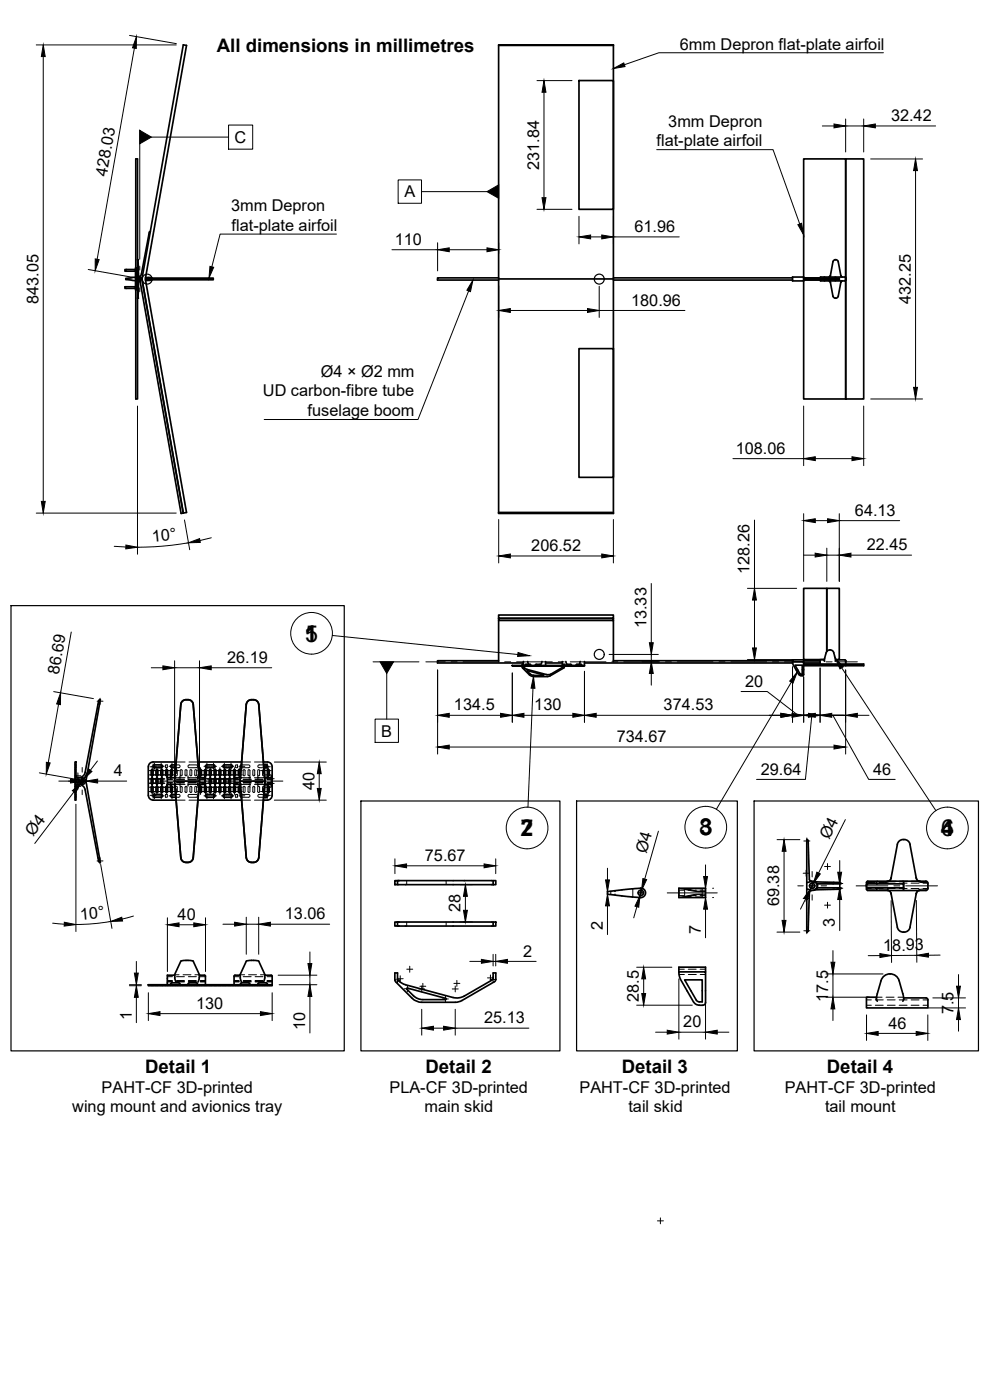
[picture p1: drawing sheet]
<svg xmlns="http://www.w3.org/2000/svg" width="297mm" height="420mm" viewBox="0 0 297 420" stroke-linecap="round" stroke-linejoin="round" font-family="sans-serif">
<!-- layer: Visible -->
<g fill="none" stroke="#000" stroke-width=".51">
<path d="M55 13.5l1 .1-12.4 70.1 12.4 70.1-1 .2-12.4-70.3zM149.6 13.5h34.4v.1h-34.4zM149.6 13.6v140.2M184 13.6v140.2M173.7 24.2h10.3v38.6h-10.3zM253.7 47.7h5.4v72h-5.4zM41.3 77.9l.4 5.2M45.1 69.5h.1M45.1 69.5l-.3 .2-2.3 12.5a1.17 1.17 0 0 1-1.2 .9M39.6 83.4l-1.9 .1v.4l1.9 .2M39.6 84.1l1.1 .1M40.7 80.4h.1v6.7h-.1z"/>
<path d="M40.7 86.1h-3.2v.5h3.2M40.7 80.9h-3.2v.5h3.2M40.7 83.2l-1.1 .1M40.7 80.4v-32.7h.6v35.4M40.8 83.5h.6v.5h-.6M40.8 80.9h.4v.5h-.4M40.8 86.1h.4v.5h-.4M40.9 82.8l.1 .3 1.2 .1 .4 .5M41.3 84.3v35.4h-.6v-32.6M41.3 84.3l.8 .3M41.7 84.4l-.4 5.1M41.9 83.8l.1 .1"/>
<path d="M42 84.1l12.3 70 .7-.1M42 84.3l-1 .1-.1 .2M42.1 83.8h-.2M42.6 83.7l-.4 .1M42.6 83.7l12.4 70.3M43.6 83.5h20.4v.5h-20.4M43.7 83.2l1.7 .1 .1 .2M45.4 84.1l-1.7 .1M45.5 84l-.1 .1M149.6 83.4h-18.3v.7h18.3M149.6 83.7h34.4M184 83.4h53.8"/>
<path d="M184 84.1h53.8M241.1 83.5h7v.5h-7zM241.1 83.5v-.4h-3.3v1.2h3.3v-.3M246.1 83.3v.2M246.1 84v.1M246.1 83.4h-5v-35.7h12.6v72M246.1 84.1h-5v35.6h12.6M246.1 84.1l.1 .2h7.3M247.3 84l.1 .3M247.4 83.2l-.1 .3M248.1 83.5h3.7v.5h-3.7zM248.7 84.3l.4 .4"/>
<path d="M249.1 82.7l-.4 .4M249.2 82.7l.7-4.2a.82 .82 0 0 1 .8-.6 .82 .82 0 0 1 .8 .6l.8 4.2 .4 .4M249.2 84.7h.1M249.2 84.7l.7 4.2a.82 .82 0 0 0 .8 .6 .82 .82 0 0 0 .8-.6l.8-4.2M250.6 83.2l.1 .3M250.7 84l-.1 .3M252.3 84.7h.1M252.7 84.3l-.4 .4M253.5 83.1h-7.3l-.1 .2M253.5 83.1l.2 .3v.7M253.7 84l-.2 .3M173.7 104.6h10.3v38.7h-10.3z"/>
<path d="M149.6 153.8h34.4v.2h-34.4zM149.6 154l34.4 .1zM149.6 198.3h-18.3v.7h25.7M149.6 184.6h34.4v1h-34.4zM149.6 186.2v12.4M153.7 199.7h21.7v.2h-21.7zM156.7 199.9l.1 .6M157 198.5v.9M157 199.9l.1 .4 .9 .6 6 1.5 1.4-.1M157 199.4v.3M157 199.4h-.3v.3M157.6 199.7l.2-.3h1.2l.3 .3"/>
<path d="M158.3 198.5l.3 .7M160.6 199.7l.3-.3h1.2l.2 .3M162.6 198.5l-.2 .7M163.7 198.5v1.2M163.7 199h5M168.7 198.5v1.2M169 199.9l-.2 .4-3.4 2M169 199.7v-.3h.3v.3M169.3 199.9l-.2 .6-4.5 2.5h-4.5l-1.2-.5M169.8 198.5l.2 .7M169.8 199.7l.2-.3h1.3l.2 .3M172.9 199.7l.2-.3h1.2l.2 .3"/>
<path d="M174.1 198.5l-.3 .7M175.4 198.5v1.2M175.4 199h62.4M184 186.2h-34.4v-.6h34.4v13M184 198.3h53.8M237.8 198.6l.2 .9 1.6 2.9 .8 .4M237.8 198.6h3.3v3.9l-.3 .3M237.8 198.6v-.6h3.3v.6M241.1 199.3h12.6v.5h-12.6zM241.1 198.3h5M241.1 199h5M246.1 198v1.3"/>
<path d="M246.2 198h1.1h-6.2v-21.4h7v18.9v-18.9h3.7v21.4h-1.1M247.4 197.5v1M247.9 195.9l-.5 1.6M249 195.1h.1M249 195a1.17 1.17 0 0 0-1.1 .9M249 195a1.17 1.17 0 0 1 1.2 .9M250.1 195.9l.6 2.1M250.7 198l-.1 .5M250.7 198h2.8M253.5 198l.2 .3M253.7 198.8v-.5v1M253.7 199.3h5.4v.5h-5.4z"/>
<path d="M29.6 210.4l-4 21.4-.7 1.1-1.3 .5M30.1 210l-4.4 24.4M30.1 210l-.5 .3M156.8 200.5l2.1 2.1M163 202.7l-4.8-1.4 .8 .9 .9 .5h3.1M240 202.1l.7 .3v-2.8h-2.2l1.5 2.6M240.3 202.8h.5M22.5 228.7h.3v11.4h-.3zM22.8 232.8l.4 .6h1.4M22.8 234.8h.9M22.8 234h.9M23.6 235.4l1.3 .5 .7 1.1 4 21.5"/>
<path d="M23.7 234v.8M24.6 235.4h-1.4l-.4 .6M24.6 233.4a1.01 1.01 0 0 1 1.1 1 1.01 1.01 0 0 1-1.1 1M25.8 234.4l4.3 24.4M45.4 231.1l.4-.1 .1 .3v1.2l-.3 .3-.2-.3zM45.4 236.1l.4-.1 .1 .3v1.2l-.3 .3-.2-.2zM45.5 233.5l.4 .3v1.2l-.3 .3-.2-.2zM46 229.7l.4-.1 2-.1 .4 .5-.4 .4h-2l-.4-.2zM46.4 238.4h1.9M46.4 238.4l-.5 .4 .5 .5 2.2-.1 .1-.6-.3-.2M46.9 236.1l.4-.1 .1 .3v1.2l-.3 .3-.3-.2zM46.9 231.1h.5v1.4l-.3 .3-.3-.3z"/>
<path d="M47 233.5l.4 .3v1.2l-.3 .3-.3-.2zM48.3 236.1l.4-.1 .1 .3v1.2l-.3 .3-.2-.2zM48.3 231.1l.4-.1 .1 .3v1.2l-.3 .3-.2-.3zM48.4 233.5h.3l.1 .3v1.2l-.3 .3-.2-.2zM49.8 236.1l.4-.1 .1 .3v1.2l-.3 .3-.3-.2zM49.8 231.1l.4-.1 .1 .3v1.2l-.3 .3-.3-.3zM50.2 232.8v.6M50.2 235.4v.6M50.2 233.4v2h2.2M50.2 233.4h2.2M51.2 232.8v.6h.4M51.2 236.1l.4-.1 .2 .3v1.2l-.3 .3-.3-.2z"/>
<path d="M51.2 231.1h.5l.1 1.4-.3 .3-.3-.3zM51.6 235.4h-.4v.6M51.6 238.4h1.1M51.6 238.4l-.4 .2 .2 .6 1.4 .1M52.4 234.4l1.9-23a1.92 1.92 0 0 1 1.8-1.4 1.92 1.92 0 0 1 1.9 1.4l1.8 23M52.4 234.4l.1 1M52.4 233.4l1.9-22.1 .4-.9 1-.4 1.5 .2 .5 .5 .3 .6 1.8 22.1M52.4 235.4l1.9 22.1 .4 .9 1 .4 1.5-.2 .5-.5 .3-.6 1.8-22.1M52.5 233.4l-.1 1M52.6 237.5v.1M52.6 231.2v.1M52.8 229.6l-1.2-.1-.4 .5 .2 .3 1.3 .1"/>
<path d="M52.8 228.7h-6.9a1.46 1.46 0 0 0-1.4 1.4v8.6a1.43 1.43 0 0 0 1.4 1.4h6.9M59.4 228.7h13.1M59.8 233.4h1.6l.3 .3M59.8 233.4l.1 1M59.8 234.4h-7.4l1.9 23a1.58 1.58 0 0 0 1.5 1.4M59.8 234.4l-1.8 23a1.57 1.57 0 0 1-1.6 1.4M59.9 234.4l-.1 1M59.9 231.3v1.3M59.9 236.3v1.3M59.9 236.3l.3-.3 .3 .3-.1 1.4-.4 .1-.1-.3M59.9 231.3l.1-.3 .4 .1 .1 1.4-.3 .3-.3-.3M61.4 236.1l.4-.1 .1 .3v1.3l-.3 .2-.3-.3z"/>
<path d="M61.4 231.1l.4-.1 .1 .3v1.3l-.3 .2-.3-.3zM61.6 232.8v3.2M61.7 235.1l-.3 .3h-1.6M61.7 229.7l.4-.1 2-.1 .4 .5-.4 .4h-2l-.4-.2zM62.1 238.4h2M62.1 238.4l-.4 .4 .4 .5 2.2-.1 .2-.6-.4-.2M62.8 236.1l.4-.1 .2 .3v1.2l-.3 .3-.3-.2zM62.8 231.1l.4-.1 .2 .3v1.2l-.3 .3-.3-.3zM62.9 233.5l.5 .3v1.2l-.3 .3-.3-.2zM64.2 231.3v1.3M64.2 233.8v1.3M64.2 236.3v1.3"/>
<path d="M64.3 236.3l.2-.3 .3 .3v1.4l-.4 .1-.1-.3M64.3 233.8l.2-.3 .3 .1v1.5l-.3 .2-.2-.3M64.3 231.3l.1-.3 .4 .1v1.4l-.3 .3-.2-.3M65.7 236.1l.4-.1 .2 .3v1.2l-.3 .3-.3-.2zM65.7 231.1l.4-.1 .2 .3v1.2l-.3 .3-.3-.3zM66.3 233.8v1.3M66.3 233.8l-.2-.3-.4 .1v1.5l.3 .2 .3-.3M66.9 229.7l.4-.1 2-.1 .5 .5-.5 .4h-2l-.4-.2zM67.2 236.1l.4-.1 .1 .3v1.2l-.3 .3-.3-.2zM67.2 231.1h.5v1.4l-.3 .3-.2-.3zM67.3 233.5l.4 .3v1.2l-.3 .3-.3-.2zM67.3 238.4h2"/>
<path d="M67.3 238.4l-.4 .4 .4 .5 2.3-.1 .1-.6-.4-.2M68.7 236.1l.4-.1 .1 .3v1.2l-.3 .3-.3-.2zM68.7 231.1h.5v1.4l-.3 .3-.3-.3zM68.9 233.5l.3 .3-.1 1.4-.2 .1M68.9 233.5l-.3 .3v1.3l.3 .2M70.1 236.1l.4-.1 .1 .3v1.2l-.3 .3-.2-.2zM70.1 231.1l.4-.1 .1 .3v1.2l-.3 .3-.2-.3zM70.2 232.8v3.2M70.2 235.1l.3 .3h1.6M71.5 231.3v1.3M71.5 236.3v1.3M71.5 236.3l.3-.3 .3 .3v1.4l-.4 .1-.2-.3"/>
<path d="M71.5 231.3l.2-.3 .4 .1v1.4l-.3 .3-.3-.3M72 234.4l1.9-23a1.93 1.93 0 0 1 1.9-1.4 1.93 1.93 0 0 1 1.8 1.4l1.9 23M72 234.4l1.9 23a1.57 1.57 0 0 0 1.6 1.4M72 234.4h7.5M72 234.4l.1 1M72.1 233.4h-1.6l-.3 .3M72.1 233.4l1.8-22.1 .5-.9 .9-.4 1.5 .2 .8 1.1 1.8 22.1M72.1 235.4l1.8 22.1 .5 .9 .9 .4 1.5-.2 .8-1.1 1.8-22.1M72.1 233.4l-.1 1M72.1 232.8v.2M72.1 235.8v.2M72.4 238.5l-.3 .4 .3 .3"/>
<path d="M72.4 229.6l-.3 .3 .3 .4M79 228.7h1.2M79.1 229.6h.9l.2 .4-.2 .3-.8 .1M79.2 238.4h.6M79.2 231l.2 1.5M79.4 236.3l-.2 1.5M79.4 233.4h2l.3 .3M79.5 233.4v1M79.5 234.4l-1.9 23a1.57 1.57 0 0 1-1.5 1.4M79.5 234.4v1M79.8 235.4l.4 .1v.5M79.8 238.4l.4 .2v.5l-1.1 .2"/>
<path d="M80.2 232.8v.5l-.4 .1M80.2 231.3v1.3M80.2 236.3v1.3M80.2 228.7a1.43 1.43 0 0 1 1.5 1.4v8.6a1.43 1.43 0 0 1-1.5 1.4M80.2 236.3l.3-.3 .3 .3v1.4l-.4 .1-.2-.3M80.2 231.3l.2-.3 .4 .1v1.4l-.3 .3-.3-.3M81.4 232.8l.3 .7M81.7 235.1l-.3 .3h-2M81.7 235.4l-.3 .6M29.6 258.5l.5 .3M55.8 258.8h.6M59.4 240.1h13.1"/>
<path d="M75.5 258.8h.6M79 240.1h1.2M242.1 252v27.7M242.1 252h.1M242.1 252l.4 .3 .3 11.7 .3 .4 .4 .1M271.3 252l-.3-.1a1.81 1.81 0 0 0-1.8 1.5l-1.8 10.1-.5 .7-.6 .3M271.3 251.9a1.81 1.81 0 0 1 1.8 1.5l1.8 10 .4 .8 .6 .3M118.5 276.7h.8v1.2h-.8zM118.5 264.3h.8v1.2h-.8zM119.3 276.7h28.7M119.3 277.9h28.7M119.3 264.3h28.7"/>
<path d="M119.3 265.5h28.7M148 276.7h.8v1.2h-.8zM148 264.3h.8v1.2h-.8zM191.7 267.4l.2-.1a.81 .81 0 0 1 1.2 .6 .81 .81 0 0 1-1.1 .8l-.5-.5zM192.2 266.6l-9.9 1v.8l9.9 1M192.2 269.4h.1M192.2 266.6h.1M192.3 266.6a1.41 1.41 0 0 1 1.4 1.4 1.41 1.41 0 0 1-1.4 1.4M203.7 266.6h8v2.8h-8zM242.1 279.7h.1M242.1 264.9a2.97 2.97 0 0 1 2.7 0l.5 .3M243.5 267.3h-.4l-.3 .4-.3 11.7-.4 .3"/>
<path d="M244.1 264.5l7.9 .3M245.3 265.3v1.1M245.3 266.4l7 .2M245.3 266.4a2.19 2.19 0 0 1-3 .5l-.2-.1M252 266.9l-7.9 .3M252 264.8l.3 .3M252.3 265.2l-7 .1M252.3 266.5l-.3 .3M260 265.7v1.1M260 266l.3 .4h2.7v.5l.2 .3M260 266.8l.4 .4 17.4 .1M263.2 264.5l-.2 .3v.5h8.1v1.1h-8.1"/>
<path d="M266.3 267.3l.6 .2 .5 .7 1.8 10.1a1.85 1.85 0 0 0 2.1 1.4M270.9 264.5l.3 .4v1.9l-.3 .4M274.9 268.3l-1.8 10a1.81 1.81 0 0 1-1.8 1.4M275.9 267.3l-.6 .2-.4 .8M277.8 264.5h-17.4a.94 .94 0 0 0-.4 1.2l.3-.4h2.7M277.8 264.4l.4 .2 .2 .4M278.4 265v1.1a.91 .91 0 0 1-.6 1.2M44.5 295.5h37.2v.3h-37.2zM51.2 295.5l.3-.5h2.1l.4 .1v.4M52.4 292.7h-2.2v2.8M52.4 292.7l1.9-4.2 1.5-.3 2.2 .3 1.8 4.2M52.4 292.7l.4 2"/>
<path d="M56.4 295.5l.4-.5h2.1l.4 .5M59.8 292.7l1.8 .1v2.7M59.9 292.7l-.5 2M72 292.7l-1.7 .1-.1 2.7M72 292.7l1.9-4.2 1.6-.3 2.1 .3 1.9 4.2M72 292.7l.5 2M72.1 295.5l.1-.4 .3-.1h2.1l.4 .5M77.4 295.5l.3-.5h2.1l.4 .1v.4M79.5 292.7l2.1 .1 .1 2.7M79.5 292.7l-.4 2M118.5 294.1v-2.1h.8v1.7a3.1 3.1 0 0 0 2.4 1.8l14.3 3.9M118.5 294.1l.2 .5"/>
<path d="M118.7 294.6l5 5M126.9 300h6.8l.2-.2-.2-.2-11.6-3 2.3 2.6 1.4 .7 1.1 .1M136 299.4l1.1 .1 1.7-.3 8.8-5 .3-.5 .1-1.7h.8v1.9l-.4 .7-10.6 6-1.2 .2h-10.6l-1.5-.5-.8-.7M203.7 291.7l.5 2.2 3.9 6.8 .9 .8 1.9 .2M203.7 291.7h8v9.2a.79 .79 0 0 1-.8 .8M203.7 291.7v-1.4h8v1.4M263 299.4l.2 1.1M263 299.3h-3v3.2h18.4v-2.4M263.2 298.3l-.2 1.1M267 292.3h.1M267 292.3a2.8 2.8 0 0 0-2.6 2l-1.2 4M267.1 292.3a2.81 2.81 0 0 1 2.7 2l1.3 4.8 .1 .8-.3 .6"/>
<path d="M271.1 299.5h6.7M277.8 299.5l.4 .1 .2 .5M208.9 300.2l.7 .4 1.1 .1v-6.6h-5.3l3.5 6.1"/>
<circle cx="41.9" cy="83.7" r=".16"/>
<circle cx="41.9" cy="83.7" r=".33"/>
<circle cx="24.6" cy="234.4" r=".58"/>
<circle cx="243.7" cy="265.8" r=".79"/>
</g>
<g fill="#000">
<circle cx="41.3" cy="77.9" r=".25"/>
<circle cx="41.3" cy="89.5" r=".25"/>
<circle cx="157.1" cy="200.3" r=".25"/>
<circle cx="52.4" cy="235.4" r=".25"/>
<circle cx="52.4" cy="233.4" r=".25"/>
<circle cx="59.8" cy="233.4" r=".25"/>
<circle cx="59.8" cy="235.4" r=".25"/>
<circle cx="72.1" cy="233.4" r=".25"/>
<circle cx="72.1" cy="235.4" r=".25"/>
<circle cx="79.4" cy="233.4" r=".25"/>
<circle cx="79.4" cy="235.4" r=".25"/>
<circle cx="119.5" cy="277.9" r=".25"/>
<circle cx="119.5" cy="264.3" r=".25"/>
<circle cx="119.5" cy="276.7" r=".25"/>
<circle cx="119.5" cy="294.3" r=".25"/>
</g>
<!-- layer: Hidden -->
<g fill="none" stroke="#000" stroke-width=".3">
<path d="M22.5 229.6h.3v.8h-.3M22.5 238.4h.3v.9h-.3M22.5 233.5h.3M22.5 235.3h.3M22.5 232.8h.3M22.5 236h.3M22.5 231h.3M22.5 237.8h.3M23.4 233.4v.6M23.4 234.8v.6M49.6 238.4h.6v.9h-.6zM49.6 229.6h.6v.8h-.6z"/>
<path d="M50.2 234.8h1.6M50.2 234h1.6M50.2 233.8h1.6M50.2 235h1.6M51.2 233.2v.8M51.2 234.8v.8M52.4 235.4h.1M52.4 233.4h.1M52.5 235.4h3M52.6 237.5v-1.2a.29 .29 0 0 1 .3-.3 .29 .29 0 0 1 .3 .3v1.3l-.3 .2-.3-.2M52.6 231.2l.3-.2 .3 .2v1.4a.29 .29 0 0 1-.3 .2 .29 .29 0 0 1-.3-.2v-1.3M52.7 238.4h.9a.42 .42 0 0 1 .4 .4 .42 .42 0 0 1-.4 .5h-.8"/>
<path d="M52.8 229.6h.8a.42 .42 0 0 1 .4 .4 .42 .42 0 0 1-.4 .4h-.9M52.8 228.7h2.7M53 234.8h2.3M53 234h2.3M53 233.8h2.3M53 235h2.3M53.6 235.4l.4 .1v.5M54 233.2l-.4 .2M54 232.8v.4M54 233.2v.8M54 234.8v.8M54.1 231.1l.3-.1 .2 .2 .1 1.4a.29 .29 0 0 1-.3 .2 .29 .29 0 0 1-.3-.2z"/>
<path d="M54.2 236.1l.4 .1 .1 1.4a.29 .29 0 0 1-.3 .3 .29 .29 0 0 1-.3-.3zM55.5 233.4h-3.1M55.6 231.1l.3-.1 .2 .2v1.4a.29 .29 0 0 1-.3 .2 .29 .29 0 0 1-.3-.2zM55.6 236.1l.5 .1v1.4a.29 .29 0 0 1-.3 .3 .29 .29 0 0 1-.3-.3zM56.4 232.8v.5l.4 .1M56.4 235.6v.4M56.4 233.2v.8M56.4 234.8v.8M56.5 234.8h2.4M56.5 234h2.4M56.5 233.8h2.4M56.5 235h2.4"/>
<path d="M56.5 229.7l2.3-.1a.42 .42 0 0 1 .5 .4 .42 .42 0 0 1-.5 .4h-2.1l-.3-.3zM56.5 238.5l2.3-.1a.42 .42 0 0 1 .5 .4 .42 .42 0 0 1-.5 .5h-2.1l-.2-.3zM56.7 233.4h3.1M56.7 228.7h2.7M56.8 235.4l-.4 .2M57 236.1l.3-.1 .2 .2 .1 1.4a.29 .29 0 0 1-.3 .3 .29 .29 0 0 1-.3-.3zM57 231.1l.4-.1 .2 .2v1.4a.29 .29 0 0 1-.3 .2 .29 .29 0 0 1-.3-.2zM58.5 236.1l.5 .1v1.4a.29 .29 0 0 1-.3 .3 .29 .29 0 0 1-.3-.3zM58.5 231.1l.5 .1v1.4a.29 .29 0 0 1-.3 .2 .29 .29 0 0 1-.3-.2zM58.8 235.4l.4 .1 .1 .5M59.3 232.8l-.1 .5-.4 .1M59.3 233.2v.8"/>
<path d="M59.3 234.8v.8M59.8 233.4h.1M59.8 235.4h.1M59.8 235.4h-3.1M60.1 234.8h1.5M60.1 234h1.5M60.1 233.8h1.5M60.1 235h1.5M70.2 234.8h1.6M70.2 234h1.6M70.2 233.8h1.6M70.2 235h1.6"/>
<path d="M70.7 229.6h.6v.8h-.6zM70.7 238.4h.6v.9h-.6zM72.1 233.4h.1M72.1 235.4h.1M72.1 233.4h3.1M72.1 235.4h3.1M72.1 235.6v.2M72.1 233l.1 .4h.4M72.1 233.2v.8M72.1 234.8v.8M72.3 238.5l2.2-.1a.42 .42 0 0 1 .5 .4 .42 .42 0 0 1-.5 .5l-2.1-.1M72.4 229.6h2.1a.42 .42 0 0 1 .5 .4 .42 .42 0 0 1-.5 .4h-2.2"/>
<path d="M72.5 228.7h2.7M72.6 235.4l-.5 .2M73 234.8h2.4M73 234h2.4M73 233.8h2.4M73 235h2.4M73 236.1l.3-.1 .2 .2v1.4a.29 .29 0 0 1-.3 .3 .29 .29 0 0 1-.2-.3zM73 231.1l.4-.1 .1 .2v1.4a.29 .29 0 0 1-.3 .2 .29 .29 0 0 1-.2-.2zM74.5 236.1l.3-.1 .2 .2v1.4a.29 .29 0 0 1-.3 .3 .29 .29 0 0 1-.3-.3zM74.5 231.1l.2-.1 .3 .2v1.4a.29 .29 0 0 1-.3 .2 .29 .29 0 0 1-.3-.2zM74.5 235.4h.4l.1 .6M75 233.2l-.5 .2"/>
<path d="M75 232.8v.4M75 233.2v.8M75 234.8v.8M75.9 231.1l.4-.1 .1 .2v1.4a.29 .29 0 0 1-.3 .2 .29 .29 0 0 1-.2-.2zM76 236.1l.4 .1v1.4a.29 .29 0 0 1-.3 .3 .29 .29 0 0 1-.2-.3zM76.3 233.4h3.1M76.3 228.7h2.7M76.5 234.8h2.4M76.5 234h2.4M76.5 233.8h2.4M76.5 235h2.4M77.4 236.1l.3-.1 .2 .2v1.4a.29 .29 0 0 1-.3 .3 .29 .29 0 0 1-.3-.3z"/>
<path d="M77.4 231.1l.3-.1 .2 .2v1.4a.29 .29 0 0 1-.3 .2 .29 .29 0 0 1-.3-.2zM77.4 232.8v.6h.4M77.4 235.6v.4M77.4 233.2v.8M77.4 234.8v.8M77.8 235.4l-.4 .2M79.1 229.6h-1.3a.42 .42 0 0 0-.4 .4 .42 .42 0 0 0 .4 .4h1.4M79.2 238.4h-1.4a.42 .42 0 0 0-.4 .4 .42 .42 0 0 0 .4 .5h1.3M79.2 231l-.4 .2v1.4a.29 .29 0 0 0 .3 .2 .29 .29 0 0 0 .3-.3M79.4 236.3a.29 .29 0 0 0-.3-.3 .29 .29 0 0 0-.3 .3v1.3l.4 .2M79.4 233.4h.1M79.4 235.4h.1"/>
<path d="M79.4 235.4h-3.1M80.1 234.8h1.6M80.1 234h1.6M80.1 233.8h1.6M80.1 235h1.6M80.2 233.2v.8M80.2 234.8v.8M52.8 240.1h2.7M56.7 240.1h2.7M72.5 240.1h2.7M76.3 240.1h2.7M122 264.3v1.2"/>
<path d="M122 276.7v1.2M133.9 264.3v1.2M133.9 276.7v1.2M183.3 267.5v1M189.9 266.7v2.5M203.7 266.6l5.1 .9h2.9M205.3 267.2h-1.6v1.6h1.6M205.4 266.7v2.5M206.5 268.8h2.4M206.5 267.2h2.4M207.5 266.7h-2.1l3.6 .7 1.7 .1M208.6 266.7h2.1v2.5h-2.1"/>
<path d="M210.1 268.8h1.6M210.1 267.2h1.6M210.7 268.5h-1.7l-3.6 .7h2.1M211.7 268.5l-2.9-.1-5.1 1M244.5 264.8l.6 .9-.2 .8-.4 .5M260 266.4l.3 .4h2.2M260 266.7h1.4M260 265h1.4M262.5 264.9h-2.2l-.3 .4M262.6 266.7h2.4M262.6 265h2.4M263.7 266.8l2.7 .2 .7 .5 .3 .8"/>
<path d="M266.2 266.7h2.4M266.2 265h2.4M266.3 264.5h-.2h2.7M266.3 267.3h-.2h2.7M267.4 263.4l-.3 .8-.7 .5-2.7 .2M269.8 266.7h2.4M269.8 265h2.4M269.9 264.5h2.4M269.9 267.3h2.4M273.4 266.7h2.3M273.4 265h2.3M273.5 264.5h2.7h-.3"/>
<path d="M273.5 267.3h2.7h-.3M274.9 263.4l.2 .7 .6 .5 2.3 .3 .4 .6M274.9 263.4h.1M276.9 266.7h1.5M276.9 265h1.5M278.4 266.3l-.4 .5-2.3 .3-.6 .6-.2 .6M45.4 295.5v.3M45.6 295.5v.3M45.9 295.5v.3M46.8 295.5v.3M47.1 295.5v.3M47.4 295.5v.3"/>
<path d="M48.3 295.5v.3M48.5 295.5v.3M48.8 295.5v.3M49.6 295.8v-.2h.6v.2M49.7 295.5v.3M50.2 294.6h1.6M50.2 294.7h1.6M50.2 293.1h1.6M50.2 294.3h1.6M50.3 295.5v.3M51.2 295.5v.3M51.7 295.5v.3"/>
<path d="M52.4 292.5h1.3M52.6 295.5v.3M53 294.6h2.3M53 294.7h2.3M53 293.1h2.3M53 294.3h2.3M53.2 295.5v.3M54 295.5v.3M54.1 295.5v.3M54.7 295.5v.3M54.9 292.5h2.4M55.5 295.5v.3"/>
<path d="M56.1 295.5v.3M56.4 295.5v.3M56.5 294.6h2.4M56.5 294.7h2.4M56.5 293.1h2.4M56.5 294.3h2.4M57 295.5v.3M57.6 295.5v.3M58.4 295.5v.3M58.5 292.5h1.3M59 295.5v.3M59.3 295.5v.3"/>
<path d="M59.9 295.5v.3M60.1 294.6h1.5M60.1 294.7h1.5M60.1 293.1h1.5M60.1 294.3h1.5M60.5 295.5v.3M61.3 295.5v.3M61.6 295.5v.3M61.9 295.5v.3M62.8 295.5v.3M63.1 295.5v.3M63.4 295.5v.3"/>
<path d="M64.2 295.5v.3M64.5 295.5v.3M64.8 295.5v.3M65.7 295.5v.3M66 295.5v.3M66.3 295.5v.3M66.9 295.5v.3M67.1 295.5v.3M67.4 295.5v.3M67.7 295.5v.3M68.6 295.5v.3M68.9 295.5v.3"/>
<path d="M69.2 295.5v.3M69.7 295.5v.3M70.1 295.5v.3M70.2 294.6h1.6M70.2 294.7h1.6M70.2 293.1h1.6M70.2 294.3h1.6M70.6 295.8l.1-.2h.6v.2M71.5 295.5v.3M72 292.5h1.4M72.1 295.5v.3M73 295.5v.3"/>
<path d="M73 294.6h2.4M73 294.7h2.4M73 293.1h2.4M73 294.3h2.4M73.5 295.5v.3M74.4 295.5v.3M74.6 292.5h2.4M75 295.5v.3M75.9 295.5v.3M76.4 295.5v.3M76.5 294.6h2.4M76.5 294.7h2.4"/>
<path d="M76.5 293.1h2.4M76.5 294.3h2.4M77.3 295.5v.3M77.9 295.5v.3M78.1 292.5h1.4M78.8 295.5v.3M79.4 295.5v.3M80.1 294.6h1.6M80.1 294.7h1.6M80.1 293.1h1.6M80.1 294.3h1.6M80.2 295.5v.3"/>
<path d="M80.8 295.5v.3M203.7 290.9h1.6M203.8 292.5h1.5M206.5 290.9h2.4M206.5 292.5h2.4M210.1 290.9h1.6M210.1 292.5h1.6M263 299.3h1.7M265.9 299.3h2.3M269.4 299.3h1.7M260 301.7h1.4M260 300.1h1.4"/>
<path d="M262.6 301.7h2.4M262.6 300.1h2.4M266.2 301.7h2.4M266.2 300.1h2.4M269.8 301.7h2.4M269.8 300.1h2.4M273.4 301.7h2.3M273.4 300.1h2.3M276.9 301.7h1.5M276.9 300.1h1.5"/>
</g>
<!-- layer: FD_Dimensions -->
<g fill="none" stroke="#000" stroke-width=".3">
<path d="M10.9 13.5h42M13 17v133.5M38.9 10.6l14 2.5M40.3 14.4l-11.2 63.4M161.1 24.2h10.5M163.2 27.7v31.6M246.7 37.8h3.5M253.7 35.7v9.9M253.7 37.8h5.4M259.1 35.7v9.9M262.6 37.8h18.1M261.2 47.7h15.6"/>
<path d="M274.7 51.2v65M117.6 75h13.7M131.3 72.9v8.4M134.8 75h11.3M149.6 72.9v3.1M161.1 62.8h10.5M173.7 64.9v8.3M177.2 71.1h3.4M184 64.9v8.3M184 71.1h19.8M26.5 80.9l14 2.5M149.6 85.8v9.5"/>
<path d="M153.1 93.2h23.2M179.8 85.9v9.4M179.8 93.2h25.7M261.2 119.7h15.6M41.3 121.9v44.4M219.9 137.6h21.2M241.1 121.9v17.8M244.6 137.6h11M259.1 121.9v17.8M10.9 154h42M55.4 156l1.5 9M149.6 155.9v13.1"/>
<path d="M184 155.9v13.1M226.4 156.1v20.5M241.1 154.2v20.3M244.6 156.3h3.7M251.8 154.2v20.3M251.8 156.3h18.1M34.3 164l3.5 .2M56.6 162.9l-7.7 1-7.6 .3M63.4 161.4l-3.4 .8M153.1 166.9h27.5M195.4 175.1v17.8M224.3 176.6h14.7"/>
<path d="M241.1 166.6h3.5M248.1 164.5v10M248.1 166.6h3.7M255.3 166.6h18.2M21.4 189.7l-3.2 18.2M52.4 198.3v34M59.9 198.3v34M182.8 196.4h14.7M192.6 198.6h4.9M195.4 196.4v2.2M224.3 198h14.7M226.4 180.1v14.4"/>
<path d="M16.1 207.6l11.9 2.1M17.6 211.4l-3.1 17.5M45.4 200.4h3.5M52.4 200.4h7.5M63.4 200.4h18.1M131.3 201.1v25.2M134.8 214.7h15.4M153.7 202v14.8M157.2 214.7h14.7M175.4 201.5v15.3M178.9 214.7h58.7M195.4 202.1v3.5"/>
<path d="M222.4 207.5h7.8l9.3 7.2M237.8 200.1v16.7M239.1 214.7h3.5M241.1 214.7h-3.3h3.3M241.1 203.1v13.7M243.6 214.7l-1.9 19.2h-14.7M244.6 214.7h3.5M246.1 214.7h-5h5M246.1 200.5v16.3M249.6 214.7h3.5M249.9 214.7l10.7 19.2h8M253.7 214.7h-7.6h7.6"/>
<path d="M253.7 201.1v25.2M257.2 214.7h3.5M11.8 231.9l11.9 2.1M17.7 234.4h3.4M22.2 237.7l-11.8 15.4M24.7 234.4h1.1M25 234l-.7 .9M29.2 228.4l-2.1 2.8M29.3 234.4h8.7M82.3 228.7h15.6M95.8 232.2v4.4M134.8 224.2h115.4"/>
<path d="M22.8 241.4v38.2M30.2 259.4l3.4 19.2M82.3 240.1h15.6M118.5 257.7v4.5M122 259.8h23.2M148.7 257.7v4.5M197.5 249.4l-4.1 14.4M211.7 259.6v3.5M233.2 252h6.8M235.2 255.5v20.7M251.9 258.3v3.5M253.6 246l-8 16"/>
<path d="M15.8 277.1l3.5 .3M33.2 276.5l-5.2 .7-5.2 .3M40 274.9l-3.3 .9M50.2 275.4v16.2M53.7 277.5h4.4M61.7 275.4v16.2M66.9 277.4h3.5M73.9 275.3v11.1M73.9 277.4h3.7M77.6 275.3v11.1M81.1 277.4h17.8M138 265.5h3.8"/>
<path d="M138 276.7h3.8M139.6 269v4.2M182.3 260.6v3.5M182.3 267.6v.8M182.3 271.9v8.6M184.4 267.6h.1M184.4 268.4h.1M191.1 272.1l-1 3.4M192.5 267.2l-.5 1.5M211.7 266.6v2.8M211.7 272.9v8.5M213.8 266.6h.1"/>
<path d="M213.8 269.4h.1M233.1 279.7h6.9M241.7 269.7l-1.5 3.1M244 265.1l-.7 1.5M249.8 265.3h.4M249.8 266.5h.4M251.9 265.3v1.2M251.9 270v9.3M267.4 270.3l.1 18.6M274.9 270.2l.2 18.6M38.8 295.5h3.6M38.8 295.8h3.6"/>
<path d="M40.9 288.5v3.5M40.9 295.5v.3M40.9 299.3v7.6M44.5 297.9v8.4M81.7 297.9v8.4M83.5 292.7h11.6M83.8 295.5h11.3M93 285.7v3.5M93 292.7v2.8M93 299v11M140.9 288.5h3.5M148 286.4v3.5"/>
<path d="M148 288.5h.7M148.7 286.4v3.5M152.3 288.5h8.6M191 290.3h10.6M193.1 293.8v4.4M203.7 293.8v18.1M211.7 299.4v12.5M247.8 299.3h13.1M247.8 292.3h17.1M249.9 285.3v3.5M249.9 292.3v7M264 286.8h-3.5"/>
<path d="M275.1 286.7l-7.6 .1M279.9 299.5h9.8M282.1 286.6l-3.5 .1M287.6 292.5v3.5M287.6 299.5v3M48 304.2h30.1M126.5 302.9v7.8M130 308.6h3.1M136.6 302.9v7.8M136.6 308.6h22.1M191 301.7h16.7M196.7 309.8h3.5"/>
<path d="M203.7 309.8h8M215.2 309.8h3.5M249.9 302.8v3.5M260 304.6v7.7M263.5 310.1h11.4M278.4 304.6v7.7M278.6 302.5h11.1M287.6 306v3.5"/>
</g>
<g fill="#000" stroke="#000" stroke-width=".3">
<path d="M13 13.5l.6 3.5h-1.2zM40.9 11v3.5l-1.1-.1zM163.2 24.2l.6 3.5h-1.2zM250.2 37.2l3.5 .6-3.5 .6zM259.1 37.8l3.5-.6v1.2zM162.6 59.3h1.2l-.6 3.5zM274.7 47.7l.6 3.5h-1.2zM28.6 77.7l1.1 .2-1.1 3.4zM131.3 75l3.5-.6v1.1zM146.1 74.4l3.5 .6-3.5 .5zM173.7 71.1l3.5-.6v1.2zM180.6 70.5l3.4 .6-3.4 .6z"/>
<path d="M149.6 93.2l3.5-.6v1.2zM176.3 92.6l3.5 .6-3.5 .6zM274.1 116.2h1.2l-.6 3.5zM241.1 137.6l3.5-.5v1.1zM255.6 137.1l3.5 .5-3.5 .6zM12.4 150.5h1.2l-.6 3.5zM241.1 156.3l3.5-.6v1.1zM248.3 155.7l3.5 .6-3.5 .5zM37.8 163.6l3.5 .6-3.6 .5zM56.6 162.9l3.3-1.3 .2 1.2zM149.6 166.9l3.5-.6v1.1zM180.6 166.3l3.4 .6-3.4 .5z"/>
<path d="M244.6 166l3.5 .6-3.5 .6zM251.8 166.6l3.5-.6v1.2zM48.9 199.8l3.5 .6-3.5 .6zM59.9 200.4l3.5-.6v1.2zM194.8 192.9h1.2l-.6 3.5zM225.8 194.5h1.1l-.5 3.5zM226.4 176.6l.5 3.5h-1.1zM18.2 207.9l-.1 3.6-1.1-.2zM131.3 214.7l3.5-.6v1.2zM150.2 214.1l3.5 .6-3.5 .6zM153.7 214.7l3.5-.6v1.2zM171.9 214.1l3.5 .6-3.5 .6z"/>
<path d="M175.4 214.7l3.5-.6v1.2zM195.4 198.6l.6 3.5h-1.2zM234.3 214.1l3.5 .6-3.5 .6zM237.6 214.1l3.5 .6-3.5 .6zM242.6 214.1l3.5 .6-3.5 .6zM241.1 214.7l3.5-.6v1.2zM246.1 214.7l3.5-.6v1.2zM253.7 214.7l3.5-.6v1.2zM13.9 228.8l1.1 .2-1.1 3.3zM21.1 233.8l3.6 .6-3.6 .6zM21.7 237.3l2.6-2.4-1.7 3.1zM26.6 230.8l1 .7-2.6 2.5z"/>
<path d="M25.8 234.4l3.5-.6v1.2zM95.8 228.7l.6 3.5h-1.2zM95.2 236.6h1.2l-.6 3.5zM131.3 224.2l3.5-.6v1.2zM250.2 223.6l3.5 .6-3.5 .6zM118.5 259.8l3.5-.5v1.1zM145.2 259.3l3.5 .5-3.5 .6zM235.2 252l.6 3.5h-1.1zM19.3 276.8l3.5 .7-3.5 .4zM33.2 276.5l3.3-1.2 .3 1.1zM50.2 277.5l3.5-.5v1.1zM58.1 277l3.6 .5-3.6 .6z"/>
<path d="M70.4 276.8l3.5 .6-3.5 .5zM77.6 277.4l3.5-.6v1.1zM139.6 265.5l.6 3.5h-1.1zM139.1 273.2h1.1l-.6 3.5zM181.7 264.1h1.2l-.6 3.5zM182.3 268.4l.6 3.5h-1.2zM192 268.7l-.4 3.6-1.1-.4zM192.9 263.7l1.1 .3-1.5 3.2zM211.1 263.1h1.2l-.6 3.5zM211.7 269.4l.6 3.5h-1.2zM234.7 276.2h1.1l-.6 3.5zM243.3 266.6l-1 3.4-1.1-.5z"/>
<path d="M245.1 261.7l1 .6-2.1 2.8zM251.4 261.8h1.1l-.6 3.5zM251.9 266.5l.6 3.5h-1.1zM40.3 292h1.2l-.6 3.5zM40.9 295.8l.6 3.5h-1.2zM92.4 289.2h1.2l-.6 3.5zM93 295.5l.6 3.5h-1.2zM144.4 287.9l3.6 .6-3.6 .6zM148.7 288.5l3.6-.6v1.2zM192.6 298.2h1.1l-.6 3.5zM193.1 290.3l.6 3.5h-1.1zM249.3 288.8h1.2l-.6 3.5z"/>
<path d="M264 286.2l3.5 .6-3.5 .6zM275.1 286.7l3.5-.6v1.2zM287 296h1.2l-.6 3.5zM44.5 304.2l3.5-.6v1.2zM78.1 303.6l3.6 .6-3.6 .6zM126.5 308.6l3.5-.6v1.2zM133.1 308l3.5 .6-3.5 .6zM200.2 309.2l3.5 .6-3.5 .5zM211.7 309.8l3.5-.6v1.1zM249.9 299.3l.6 3.5h-1.2zM260 310.1l3.5-.5v1.1zM274.9 309.6l3.5 .5-3.5 .6z"/>
<path d="M287.6 302.5l.6 3.5h-1.2z"/>
</g>
<!-- layer: Smart Centers -->
<g fill="none" stroke="#000" stroke-width=".3">
<path d="M41.9 79.9v1.1M38.1 83.7h1.1M41 83.7h1.8M41.9 82.8v1.8M41.9 86.4v1.2M44.6 83.7h1.2M127.8 198.6h5.8M135.4 198.6h1.7M138.9 198.6h10.7M151.4 198.6h1.8M155 198.6h10.7M167.5 198.6h1.8"/>
<path d="M171.1 198.6h10.7M183.6 198.6h1.8M187.2 198.6h10.7M199.7 198.6h1.7M203.2 198.6h10.7M215.7 198.6h1.8M219.3 198.6h10.7M231.8 198.6h1.8M235.4 198.6h10.7M247.9 198.6h1.8M251.4 198.6h5.8M29.1 210.4h1.8"/>
<path d="M30 209.6v1.7M20.6 234.4h1.4M22.5 232.8h1.8M22.5 236h1.8M23.4 231.9v1.8M23.4 235.1v1.8M23.7 234.4h1.8M24.7 230.3v1.4M24.7 233.5v1.8M24.7 237.1v1.4M27.3 234.4h1.4M44.7 233.8h4.7"/>
<path d="M44.7 235.1h4.7M44.8 236.3h7.5M44.8 237.6h9M44.8 232.6h7.5M44.8 231.3h9M45 238.7h1.8M45 230.1h1.8M45.5 230h1.8M45.5 238.8h1.8M45.6 232.9v3M45.7 230.4v8M45.9 229.2v1.8"/>
<path d="M45.9 237.8v1.8M46.4 229.1v1.8M46.4 238v1.7M46.7 234.4h9.3M47.1 230.4v8M47.5 230h1.8M47.5 238.8h1.8M48.4 229.1v1.8M48.4 238v1.7M48.6 230.4v8M50 230.4v3M50 235.4v3"/>
<path d="M50.7 230h1.8M50.7 238.8h1.8M51.5 230.4v3M51.5 235.4v3M51.6 229.1v1.8M51.6 238v1.7M52.9 230.4v1.8M52.9 236.7v1.7M56.3 234.4h8.6M59.3 236.3h13.4M59.3 237.6h13.4M59.3 232.6h13.4"/>
<path d="M59.3 231.3h13.4M60.2 230.4v3M60.2 235.4v3M60.5 233.7h10.9M60.5 235.1h1.8M61.2 230h1.8M61.2 238.8h1.8M61.4 232.8v3.2M61.6 230.4v3M61.6 235.4v3M62.1 229.1v1.8M62.1 238v1.7"/>
<path d="M62.2 235.1h7.6M63.1 230.4v8M63.2 230h1.8M63.2 238.8h1.8M64.1 229.1v1.8M64.1 238v1.7M64.5 230.4v8M66 230.4v8M66.4 230h1.8M66.4 238.8h1.8M67 234.4h8.6M67.3 229.1v1.8"/>
<path d="M67.3 238v1.7M67.4 230.4v8M68.4 230h1.8M68.4 238.8h1.8M68.9 232.9v3M68.9 230.4v8M69.3 229.1v1.8M69.3 238v1.7M69.6 235.1h1.8M70.3 230.4v3M70.3 235.4v3M70.5 232.8v3.2"/>
<path d="M71.7 230h1.7M71.7 238.8h1.7M71.8 230.4v3M71.8 235.4v3M72.6 229.1v1.8M72.6 238v1.7M75.9 234.4h9M78.2 237.6h3.2M78.2 231.3h3.2M78.9 230h1.8M78.9 238.8h1.8M79.1 230.4v1.8"/>
<path d="M79.1 236.7v1.7M79.3 238.7h1.8M79.3 230.1h1.8M79.6 236.3h1.8M79.6 232.6h1.8M79.8 229.1v1.8M79.8 238v1.7M80.2 229.2v1.8M80.2 237.8v1.8M80.5 233.7h1.8M80.5 235.1h1.8M80.5 230.4v3"/>
<path d="M80.5 235.4v3M81.4 232.8v3.2M29.1 258.4h1.8M30 257.5v1.8M241.2 252.4h1.8M242.1 251.5v1.8M248.3 259.2v1.8M191.4 268h1.8M192.3 267.1v1.8M200.2 268h15M239.4 265.9h1.6M241 262.1h1.8"/>
<path d="M241 269.6h1.8M241.2 279.3h1.8M241.9 261.2v1.8M241.9 268.8v1.8M242.1 278.4v1.8M242.8 265.9h1.8M243.7 261.6v1.6M243.7 265v1.7M243.7 268.5v1.7M246.4 265.9h1.6M247.4 260.1h1.8M247.4 271.7h1.8"/>
<path d="M248.3 270.8v1.7M251.1 265.2h1.8M251.1 266.6h1.8M252 264.3v3.2M256.9 265.9h9.5M268.2 265.9h1.8M271.8 265.9h9.5M118.4 294.1h1.8M119.2 293.7h1.8M119.3 293.2v1.8M120.1 292.8v1.8M121.3 296.7h1.8"/>
<path d="M122 290.9h1.8M122.2 295.8v1.8M122.9 290v1.8M125.6 296.8h1.8M126 296h1.8M126.5 295.9v1.8M126.9 295.1v1.8M132.8 299.8h1.7M133.6 298.9v1.8M135.7 296.8h1.8M136.2 295.1h1.8M136.6 295.9v1.8"/>
<path d="M137.1 294.2v1.8M146.3 293.5h1.7M147 293.9h1.8M147.2 292.6v1.8M148 293v1.8M197.3 366.4h1.8M198.1 365.5v1.8"/>
</g>
<!-- layer: Frame -->
<path d="M3.3 181.8h100v133.6h-100zM108.3 240.4h59.7v75h-59.7zM173 240.4h48.2v75h-48.2zM226.3 240.4h67.3v75h-67.3z" fill="none" stroke="#000" stroke-width=".36"/>
<!-- layer: Balloons -->
<g fill="none" stroke="#000" stroke-width=".3">
<circle cx="93.5" cy="190.1" r="6.3"/>
<circle cx="158.1" cy="248.5" r="6.3"/>
<circle cx="211.8" cy="248.3" r="6.3"/>
<circle cx="284.3" cy="248.5" r="6.3"/>
</g>
<!-- layer: 0 -->
<path d="M155.4 195.8l3.4 1-3.5 .2zM160.1 203.1l.4 3.5-1.2-.1zM239.2 201.7l-1.3 3.3-1-.6zM250.6 197.5l2.4 2.6-1 .6z" fill="#000" stroke="#000" stroke-width=".3"/>
<path d="M99.7 190.7l55.7 5.7M159.9 206.5l-1.5 35.7M237.4 204.7l-22.5 38.2M252.5 200.4l28.3 42.9" fill="none" stroke="#000" stroke-width=".3"/>
<!-- layer: CG -->
<g fill="none" stroke="#000" stroke-width=".36">
<circle cx="44.2" cy="83.8" r="1.49"/>
<circle cx="179.8" cy="83.8" r="1.49"/>
<circle cx="179.8" cy="196.4" r="1.49"/>
</g>
<path d="M41.9 39.1v38.7M68.6 37.5h7.2v7.3h-7.2zM45.4 41.1h23.2M119.5 54h7v7h-7zM126.5 57.5h19.6M111.9 198.6h13.8M112.5 215.8h7v7h-7zM116 202.1v13.7" fill="none" stroke="#000" stroke-width=".3"/>
<path d="M41.9 39.1l3.5 2-3.5 2.1zM146.1 57.5l3.5-2v4zM114 198.6h4.1l-2.1 3.5z" fill="#000" stroke="#000" stroke-width=".3"/>
<!-- layer: Leaders -->
<path d="M184 20.6l3.2-1.7 .3 1.1zM239.4 67.4l1.1-.4 .6 3.5zM63 79.9l1.1 .3-1.4 3.3zM141.9 84.1l-.7 3.4-1.1-.4z" fill="#000" stroke="#000" stroke-width=".3"/>
<path d="M265.1 15.8h-67.4l-10.4 3.6M197 44.9h34.9l8 22.3M100.9 70.3h-34.9l-2.4 9.8M140.6 87.3l-15.2 38.6h-46.1" fill="none" stroke="#000" stroke-width=".3"/>
<g font-size="7">
<text x="91.4" y="192.6">1</text>
<text x="91.5" y="192.5">5</text>
<text x="156.2" y="251">7</text>
<text x="156.2" y="251">2</text>
<text x="209.8" y="250.7">8</text>
<text x="209.9" y="250.7">3</text>
<text x="282.3" y="251">4</text>
<text x="282.3" y="251">6</text>
</g>
<g font-size="5.6">
<text x="65.1" y="15.5">All dimensions in millimetres</text>
<text x="43.5" y="321.9">Detail 1</text>
<text x="127.7" y="321.9">Detail 2</text>
<text x="186.5" y="321.9">Detail 3</text>
<text x="248.1" y="321.9">Detail 4</text>
</g>
<g font-size="4.9">
<text x="204" y="14.9">6mm Depron flat-plate airfoil</text>
<text x="200.5" y="38">3mm Depron</text>
<text x="267.3" y="36.3">32.42</text>
<text x="70.4" y="42.9">C</text>
<text x="197" y="43.9">flat-plate airfoil</text>
<text x="32" y="53.1" transform="rotate(-80 32 53.1)">428.03</text>
<text x="161.8" y="50.9" transform="rotate(-90 161.8 50.9)">231.84</text>
<text x="121.3" y="59.2">A</text>
<text x="69.3" y="63.4">3mm Depron</text>
<text x="69.5" y="69.3">flat-plate airfoil</text>
<text x="190.4" y="69.6">61.96</text>
<text x="118.5" y="73.5">110</text>
<text x="11.5" y="91.2" transform="rotate(-90 11.5 91.2)">843.05</text>
<text x="189.4" y="91.7">180.96</text>
<text x="273.2" y="91.1" transform="rotate(-90 273.2 91.1)">432.25</text>
<text x="96.2" y="113.1">Ø4 × Ø2 mm</text>
<text x="78.9" y="119">UD carbon-fibre tube</text>
<text x="92.3" y="124.9">fuselage boom</text>
<text x="220.8" y="136.2">108.06</text>
<text x="256.5" y="154.8">64.13</text>
<text x="45.8" y="162.7" transform="rotate(-6 45.8 162.7)">10°</text>
<text x="159.4" y="165.4">206.52</text>
<text x="260.1" y="165.1">22.45</text>
<text x="224.9" y="172.2" transform="rotate(-90 224.9 172.2)">128.26</text>
<text x="194" y="188.5" transform="rotate(-90 194 188.5)">13.33</text>
<text x="17.6" y="202.6" transform="rotate(-80 17.6 202.6)">86.69</text>
<text x="68.1" y="198.9">26.19</text>
<text x="223.6" y="206.1">20</text>
<text x="136.2" y="213.2">134.5</text>
<text x="160.3" y="213.2">130</text>
<text x="199.1" y="213.2">374.53</text>
<text x="114.4" y="221.1">B</text>
<text x="185" y="222.7">734.67</text>
<text x="34.1" y="233">4</text>
<text x="228.3" y="232.5">29.64</text>
<text x="262" y="232.5">46</text>
<text x="94.3" y="237" transform="rotate(-90 94.3 237)">40</text>
<text x="9.9" y="251.2" transform="rotate(-53 9.9 251.2)">Ø4</text>
<text x="194" y="256.4" transform="rotate(-74 194 256.4)">Ø4</text>
<text x="248.8" y="252.2" transform="rotate(-63 248.8 252.2)">Ø4</text>
<text x="127.5" y="258.4">75.67</text>
<text x="85.5" y="275.9">13.06</text>
<text x="138.2" y="273.8" transform="rotate(-90 138.2 273.8)">28</text>
<text x="233.8" y="271.9" transform="rotate(-90 233.8 271.9)">69.38</text>
<text x="24.1" y="276.1" transform="rotate(-5 24.1 276.1)">10°</text>
<text x="53.3" y="276.1">40</text>
<text x="180.9" y="279.2" transform="rotate(-90 180.9 279.2)">2</text>
<text x="210.3" y="280.3" transform="rotate(-90 210.3 280.3)">7</text>
<text x="250.5" y="278.1" transform="rotate(-90 250.5 278.1)">3</text>
<text x="157" y="287.1">2</text>
<text x="265" y="285.3">18.93</text>
<text x="58.8" y="302.7">130</text>
<text x="191.7" y="300.7" transform="rotate(-90 191.7 300.7)">28.5</text>
<text x="248.5" y="300.7" transform="rotate(-90 248.5 300.7)">17.5</text>
<text x="286.1" y="304.4" transform="rotate(-90 286.1 304.4)">7.5</text>
<text x="39.5" y="306" transform="rotate(-90 39.5 306)">1</text>
<text x="91.5" y="309.1" transform="rotate(-90 91.5 309.1)">10</text>
<text x="145.3" y="307.1">25.13</text>
<text x="205" y="308.3">20</text>
<text x="266.6" y="308.7">46</text>
<text x="30.5" y="328">PAHT-CF 3D-printed</text>
<text x="116.9" y="328">PLA-CF 3D-printed</text>
<text x="173.9" y="328">PAHT-CF 3D-printed</text>
<text x="235.5" y="328">PAHT-CF 3D-printed</text>
<text x="21.7" y="333.8">wing mount and avionics tray</text>
<text x="127.4" y="333.8">main skid</text>
<text x="188.6" y="333.8">tail skid</text>
<text x="247.5" y="333.8">tail mount</text>
</g>
</svg>
